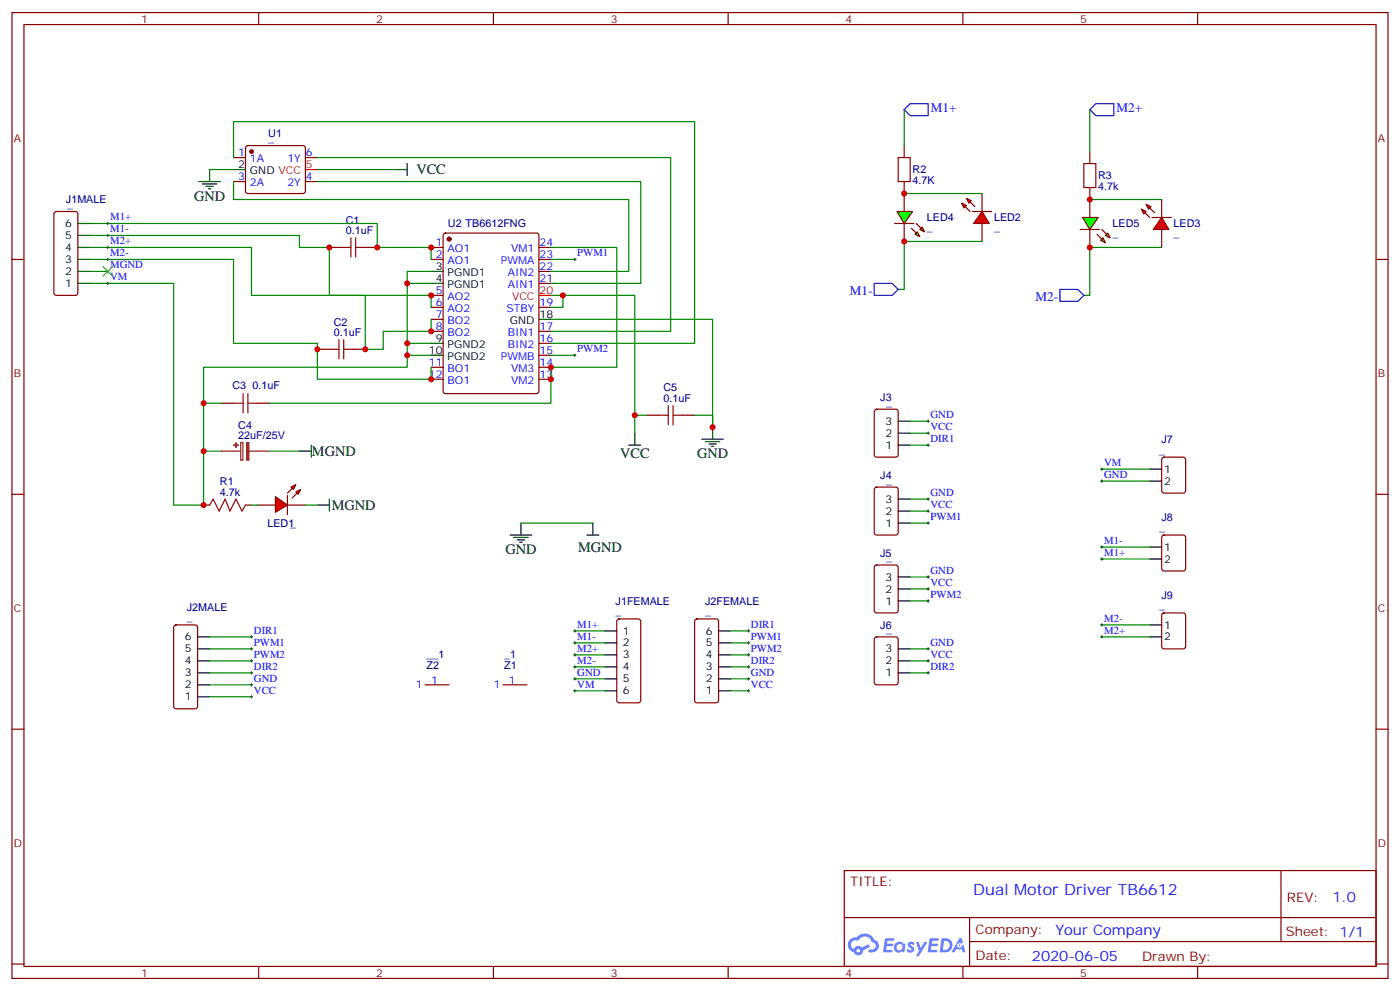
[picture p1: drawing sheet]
<svg xmlns="http://www.w3.org/2000/svg" width="412mm" height="292mm" viewBox="0 0 412 292" stroke-linecap="round" stroke-linejoin="round" font-family="sans-serif">
<g fill="none" stroke="#870000" stroke-width=".35">
<path d="M3.5 3.7h405.4v284.3h-405.4zM7.1 7.2h398.2v277.3h-398.2zM76.2 3.7v3.5M145.3 3.7v3.5M214.5 3.7v3.5M283.6 3.7v3.5M352.8 3.7v3.5M3.5 76.4h3.6M405.3 76.4h3.6M3.5 145.5h3.6M405.3 145.5h3.6M3.5 214.7h3.6"/>
<path d="M405.3 214.7h3.6M248.7 256.3h156.6v28.2h-156.6zM377.3 256.3v20.9M248.7 270.1h156.5M285.6 277.2h119.6M285.6 270.1v14.2M3.5 283.8h3.6M76.2 284.5v3.5M145.3 284.5v3.5M214.5 284.5v3.5M283.6 284.5v3.5M352.8 284.5v3.5"/>
<path d="M405.3 283.8h3.6"/>
</g>
<g fill="#5487ff">
<path d="M267.7 277.5a1.22 1.22 0 0 1 1.7 .2l-.4 .6a.47 .47 0 0 0-.3-.4 .47 .47 0 0 0-.5 .2l.1 .2a1.14 1.14 0 0 1 .8 1.8 1.14 1.14 0 0 1-1.9 0l-.2-.2 .5-.6 .7 .5a.29 .29 0 0 0 .3-.3 .29 .29 0 0 0-.2-.3 1.04 1.04 0 0 1-.6-1.7z"/>
<path d="M260.7 276.2h2.4l.3 .2-.2 .5-1.8 .1-.1 .8h1.5l.3 .4-.3 .4h-1.6l-.2 1.1h1.7l.2 .3-.2 .3-2.6 .1z"/>
<path d="M273.8 276.2h2.4l.3 .2-.1 .5-1.8 .1-.2 .8h1.6l.3 .4-.4 .4-1.6-.1-.1 1.1 1.7 .1 .2 .3-.2 .3-2.6 .1z"/>
<path d="M282.6 276.2h.7l.3 1.3-.6 .3a.69 .69 0 0 0-1 .3 .69 .69 0 0 0 .4 .9 .69 .69 0 0 0 .9-.6l.5-.2 .6 2.2h-.8l-.2-.9h-1.8l-.5 .9h-.8z"/>
<path d="M269.8 277.3h.8l.6 1.8 1.1-1.8h.9l-2.6 4.2h-.8l.9-1.5z"/>
<path d="M277.4 276.2l-.6 4.2h1.3a2.11 2.11 0 0 0 2.5-2.1 2.11 2.11 0 0 0-2.5-2.1zM278.1 277a1.39 1.39 0 0 1 1.7 1.4 1.39 1.39 0 0 1-1.8 1.2h-.3z"/>
<path d="M263.7 277.8a1.54 1.54 0 0 0-.1 2.2 1.54 1.54 0 0 0 2.2 .1l.6 .3 .3-2.3-.2-.3h-.4a1.49 1.49 0 0 0-2.4 0zM264 278.8a.94 .94 0 0 1 1.8 0 .94 .94 0 0 1-1.8 0z"/>
<path d="M250.4 276.6a2.18 2.18 0 0 0 1.1 3.7 1.44 1.44 0 0 0 1.6 .9 1.44 1.44 0 0 0 1.2-1.4l2-1.1-.5-.7-1.9 1a1.47 1.47 0 0 0-2.4 .4 1.39 1.39 0 0 1-.7-1.9 1.39 1.39 0 0 1 2-.5 2.12 2.12 0 0 1 2.2-1.3 2.12 2.12 0 0 1 1.9 1.7 1.14 1.14 0 0 1 1.1 1.4 1.14 1.14 0 0 1-1.7 .7 .43 .43 0 0 0-.5 .4 .43 .43 0 0 0 .4 .5 1.98 1.98 0 0 0 2.5-1.2 1.98 1.98 0 0 0-1.2-2.6 3.1 3.1 0 0 0-5.3-.6l-.9 .1zM252.3 279.9a.55 .55 0 0 1 1.1 0 .55 .55 0 0 1-1.1 0z"/>
<circle cx="282.6" cy="278.3" r=".26"/>
</g>
<g fill="none" stroke="#870000" stroke-width=".35">
<path d="M68.8 46.4h3.5M68.8 53.4h3.5M72.6 43.1l.4-.2h16.3l.5 .2 .2 .5v12.7l-.3 .5-.4 .2h-16.3l-.5-.3-.2-.4v-12.7zM90 46.4h3.5M90 53.4h3.5M97 72.8h3.5M107.6 72.8h3.5M127 72.8h3.5M127 76.4h3.5M130.8 68.8l.4-.2h26.8l.7 .4v46.2l-.4 .6-27.1 .1-.6-.5-.1-46.1zM158.7 72.8h3.6M158.7 76.4h3.6"/>
<path d="M158.7 79.9h3.6M127 87h3.5M127 90.5h3.5M127 94h3.5M127 97.5h3.5M158.7 90.5h3.6M158.7 97.5h3.6M158.7 83.4h3.6M65.3 118.7h3.5M75.8 118.7h3.6M93.5 102.8h3.5M104.1 102.8h3.5"/>
<path d="M127 108.1h3.5M127 111.7h3.5M158.7 108.1h3.6M158.7 111.7h3.6M158.7 104.6h3.6M158.7 101.1h3.6"/>
</g>
<g fill="#870000" stroke="#870000" stroke-width=".35">
<circle cx="74.1" cy="44.6" r=".53"/>
<circle cx="132.3" cy="70.4" r=".53"/>
</g>
<path d="M68.8 49.9h3.5M127 79.9h3.5M127 83.4h3.5M158.7 94h3.6M127 101.1h3.5M127 104.6h3.5" fill="none" stroke="#000" stroke-width=".35"/>
<path d="M90 49.9h3.5M158.7 87h3.6" fill="none" stroke="#f00" stroke-width=".35"/>
<path d="M100.5 72.8h2.9M103.4 70v5.7M104.8 72.8h2.8M104.8 70v5.7M68.8 118.7h2.8M71.6 115.9v5.6M73 118.7h2.8M73 115.9v5.6M97 102.8h2.8M99.8 100v5.7M101.2 102.8h2.9M101.2 100v5.7" fill="none" stroke="#a10000" stroke-width=".35"/>
<g fill="#f00" stroke="#870000" stroke-width=".35">
<path d="M81.1 146.2l3.6 2.5-3.6 2.1z"/>
<path d="M84.7 145.9v5.6z"/>
</g>
<g fill="#870000" stroke="#870000" stroke-width=".35">
<path d="M86.1 143.8l-1.4 1.4z"/>
<path d="M86.1 146.6l1.4-1.4z"/>
</g>
<g fill="#f00" stroke="#870000" stroke-width=".35">
<path d="M85.7 143.4l1.4-.7-.7 1.4z"/>
<path d="M87.1 144.8l1.4-.7-.7 1.4z"/>
</g>
<path d="M266.3 42.9v3.5M266.3 53.4v3.6M321 44.6v3.6M321 55.2v3.5M16.1 62.5l.5-.2h5.6l.7 .4v23.6l-.4 .6-5.9 .1-.7-.5v-23.5zM190.5 122.2h3.5M201.1 122.2h3.5M60 148.7h1.7M72.3 148.7h1.8M75.8 148.7h5.3M84.7 148.7h5.3" fill="none" stroke="#870000" stroke-width=".35"/>
<path d="M264.6 46.4h3.5v7h-3.5zM319.3 48.2h3.5v7h-3.5zM196.8 119.4v5.7M198.3 119.4v5.7M194 122.2h2.8M198.3 122.2h2.8M61.7 148.7l1.1-1.8 1.8 3.6 1.7-3.6 1.4 3.6 1.8-3.6 1.8 3.6 1-1.8" fill="none" stroke="#a10000" stroke-width=".35"/>
<g fill="none" stroke="#008700" stroke-width=".35">
<path d="M61.7 49.9h7.1M68.8 53.4v5.3h116.4v21.2h-22.9M68.8 46.4v-10.6h135.8v65.3h-42.3M93.5 53.4h95.2v30h-26.4M93.5 46.4h104.1v51.1h-35.3M93.5 49.9h22.9M26.5 69.3h61.7v3.5h8.8v14.2h30v3.5M26.5 72.8h47.6v14.2h33.5v15.8h5.3v-5.3h14.1v-3.5M26.5 76.4h42.3v24.7h24.7v10.6h33.5v-3.6M26.5 65.8h84.6v7h15.9v3.6M127 79.9h-7.1v3.5h7.1M162.3 72.8h19.4v35.3h-19.4v10.6h-82.9"/>
<path d="M26.5 83.4h24.7v65.3h8.8v-40.6h59.9v-3.5M119.9 83.4v17.7M127 101.1h-7.1v3.5h7.1"/>
</g>
<g fill="none" stroke="#000" stroke-width=".35">
<path d="M58.6 53.4h6.3M59.6 54.2h4.3M60.7 54.9h2.1M61.4 55.6h.7M61.7 49.9v3.5M116.4 49.9h3.5M119.9 48.2v3.5M22.9 79.9h3.6M22.9 76.4h3.6M22.9 72.8h3.6M22.9 69.3h3.6M22.9 65.8h3.6"/>
<path d="M22.9 83.4h3.6M185.2 131.1h3.5M187 127.5v3.6"/>
</g>
<g fill="#f00" stroke="#870000" stroke-width=".35">
<path d="M289.3 62.3l2.1 3.5h-4.6z"/>
<path d="M286.5 62.3h5.6z"/>
</g>
<g fill="#870000" stroke="#870000" stroke-width=".35">
<path d="M284.3 60.9l1.5 1.4z"/>
<path d="M285.8 59.4l1.4 1.5z"/>
</g>
<g fill="#f00" stroke="#870000" stroke-width=".35">
<path d="M283.3 59.8l1.4 .7-.7 .7z"/>
<path d="M284.7 58.4l1.4 .7-.7 .7z"/>
</g>
<path d="M289.3 57v5.3M289.3 65.8v5.3" fill="none" stroke="#870000" stroke-width=".35"/>
<g fill="#f00" stroke="#870000" stroke-width=".35">
<path d="M342.2 64l2.1 3.6h-4.6z"/>
<path d="M339.4 64h5.6z"/>
</g>
<g fill="#870000" stroke="#870000" stroke-width=".35">
<path d="M337.3 62.6l1.4 1.4z"/>
<path d="M338.7 61.2l1.4 1.4z"/>
</g>
<g fill="#f00" stroke="#870000" stroke-width=".35">
<path d="M336.2 61.6l1.4 .7-.7 .7z"/>
<path d="M337.6 60.1l1.4 .8-.7 .7z"/>
</g>
<path d="M266.3 57v5.3M342.2 58.7v5.3M266.3 65.8v5.3M342.2 67.6v5.2" fill="none" stroke="#870000" stroke-width=".35"/>
<g fill="#0f0" stroke="#870000" stroke-width=".35">
<path d="M269.5 69l.7-.7 .7 1.4z"/>
<path d="M270.9 67.6l.7-.7 .7 1.4z"/>
</g>
<g fill="#870000" stroke="#870000" stroke-width=".35">
<path d="M268.5 67.2l1.4 1.4z"/>
<path d="M269.9 65.8l1.4 1.4z"/>
</g>
<path d="M263.5 65.8h5.7z" fill="#f00" stroke="#870000" stroke-width=".35"/>
<path d="M264.2 62.3h4.6l-2.5 3.5z" fill="#0f0" stroke="#870000" stroke-width=".35"/>
<path d="M321 58.7v5.3M321 67.6v5.2" fill="none" stroke="#870000" stroke-width=".35"/>
<g fill="#0f0" stroke="#870000" stroke-width=".35">
<path d="M324.2 70.7l.7-.7 .7 1.4z"/>
<path d="M326.3 68.6l.7 1.4-1.4-.7z"/>
</g>
<g fill="#870000" stroke="#870000" stroke-width=".35">
<path d="M323.1 69l1.5 1.4z"/>
<path d="M324.6 67.6l1.4 1.4z"/>
</g>
<path d="M318.2 67.6h5.6z" fill="#f00" stroke="#870000" stroke-width=".35"/>
<path d="M318.9 64h4.6l-2.5 3.6z" fill="#0f0" stroke="#870000" stroke-width=".35"/>
<g fill="none" stroke="#008700" stroke-width=".35">
<path d="M266.3 32.3v10.6M321 32.3v12.3M266.3 57h23M321 58.7h21.2M26.5 79.9h5.2M162.3 76.4h7M289.3 71.1h-23v14.1h-1.7M342.2 72.8h-21.2v14.2h-1.7M162.3 87h24.7v35.2h3.5M162.3 94h47.6v31.8v-3.6h-5.3M165.8 87v3.5h-3.5M60 118.7h5.3"/>
<path d="M162.3 104.6h7M60 132.8h5.3M79.4 132.8h8.8M187 122.2v5.3M268.1 124h5.3M268.1 131.1h5.3M268.1 127.5h5.3M324.6 138.1h14.1M74.1 148.7h1.7M90 148.7h3.5M153.5 154h21.1M268.1 146.9h5.3"/>
<path d="M268.1 154h5.3M268.1 150.5h5.3M324.6 141.6h14.1M268.1 169.9h5.3M268.1 176.9h5.3M268.1 173.4h5.3M324.6 161h14.1M324.6 164.6h14.1M61.7 191h12.4M61.7 198.1h12.4M61.7 194.6h12.4M61.7 187.5h12.4"/>
<path d="M169.3 185.7h8.9M169.3 189.3h8.9M169.3 192.8h8.9M169.3 196.3h8.9M169.3 199.8h8.9M215.2 185.7h5.3M215.2 189.3h5.3M215.2 192.8h5.3M215.2 196.3h5.3M215.2 199.8h5.3M268.1 191h5.3M268.1 198.1h5.3"/>
<path d="M268.1 194.6h5.3M324.6 184h14.1M324.6 187.5h14.1M61.7 201.6h12.4M61.7 205.1h12.4M169.3 203.4h8.9M215.2 203.4h5.3"/>
</g>
<path d="M266.3 32.3l1.8-1.8h5.3v3.5h-5.3zM322.8 30.5h5.3v3.5h-5.3l-1.8-1.7zM257.5 83.4h5.3l1.8 1.8-1.8 1.8h-5.3zM312.2 85.2h5.3l1.8 1.8-1.8 1.7h-5.3z" fill="none" stroke="#00f" stroke-width=".35"/>
<path d="M257.8 120.7l.4-.2h5.7l.6 .4 .1 13-.5 .6-5.9 .1-.6-.5-.1-12.9zM342.4 134.8l.5-.2h5.6l.7 .4v9.5l-.4 .6-5.9 .1-.7-.5v-9.4zM257.8 143.6l.4-.2h5.7l.6 .4 .1 13-.5 .7h-5.9l-.6-.4-.1-13zM342.4 157.7l.5-.2h5.6l.7 .4v9.5l-.4 .6-5.9 .1-.7-.5v-9.4zM257.8 166.5l.4-.2h5.7l.6 .5 .1 12.9-.5 .7h-5.9l-.6-.4-.1-13zM51.4 184.2l.5-.2h5.6l.7 .4v23.6l-.5 .6-5.8 .1-.7-.5v-23.5zM181.9 182.4l.5-.2h5.6l.7 .4v23.6l-.4 .6-5.9 .1-.7-.5v-23.5zM204.8 182.4l.5-.2h5.7l.6 .4 .1 23.6-.5 .6-5.9 .1-.6-.5-.1-23.5zM257.8 187.7l.4-.2h5.7l.6 .4 .1 13-.5 .7h-5.9l-.6-.4-.1-13zM342.4 180.7l.5-.3h5.6l.7 .5v9.4l-.4 .7h-5.9l-.7-.4v-9.4zM125.2 201.6h7.1M148.2 201.6h7" fill="none" stroke="#870000" stroke-width=".35"/>
<g fill="none" stroke="#000" stroke-width=".35">
<path d="M88.2 132.8h3.5M91.7 131.1v3.5M206.7 129.3h6.4M207.8 130h4.2M208.8 130.7h2.2M209.5 131.4h.8M209.9 125.8v3.5M264.6 124h3.5M264.6 131.1h3.5M264.6 127.5h3.5M338.7 138.1h3.5M93.5 148.7h3.5"/>
<path d="M97 146.9v3.6M150.3 157.5h6.3M151.3 158.2h4.3M152.4 158.9h2.1M153.1 159.6h.7M153.5 154v3.5M172.9 157.5h3.5M174.6 154v3.5M264.6 146.9h3.5M264.6 154h3.5M264.6 150.5h3.5M338.7 141.6h3.5"/>
<path d="M264.6 169.9h3.5M264.6 176.9h3.5M264.6 173.4h3.5M338.7 161h3.5M338.7 164.6h3.5M58.2 191h3.5M58.2 198.1h3.5M58.2 194.6h3.5M58.2 187.5h3.5M178.2 185.7h3.5M178.2 189.3h3.5M178.2 192.8h3.5"/>
<path d="M178.2 196.3h3.5M178.2 199.8h3.5M211.7 185.7h3.5M211.7 189.3h3.5M211.7 192.8h3.5M211.7 196.3h3.5M211.7 199.8h3.5M264.6 191h3.5M264.6 198.1h3.5M264.6 194.6h3.5M338.7 184h3.5M338.7 187.5h3.5"/>
<path d="M58.2 205.1h3.5M58.2 201.6h3.5M178.2 203.4h3.5M211.7 203.4h3.5"/>
</g>
<g fill="none" stroke="#000" stroke-width=".29">
<path d="M31.4 76.4h.7M31.4 79.9h.7M31.4 72.8h.7M31.4 69.3h.7M31.4 65.8h.7M31.7 65.4v.7M31.7 69v.7M31.7 72.5v.7M31.7 76v.7M31.7 79.6v.7M169 76.4h.7M169.3 76v.7"/>
<path d="M31.4 83.4h.7M31.7 83.1v.7M169 104.6h.7M169.3 104.2v.8M273 124h.8M273 127.5h.8M273 131.1h.8M273.4 123.6v.8M273.4 127.2v.7M273.4 130.7v.7M324.2 138.1h.7M324.6 137.8v.7"/>
<path d="M273 146.9h.8M273 150.5h.8M273 154h.8M273.4 146.6v.7M273.4 150.1v.7M273.4 153.6v.7M324.2 141.6h.7M324.6 141.3v.7M273 169.9h.8M273 173.4h.8M273 176.9h.8M273.4 169.5v.7"/>
<path d="M273.4 173v.7M273.4 176.6v.7M324.2 161h.7M324.2 164.6h.7M324.6 160.7v.7M324.6 164.2v.7M73.7 191h.7M73.7 194.6h.7M73.7 198.1h.7M73.7 187.5h.7M74.1 187.1v.8M74.1 190.7v.7"/>
<path d="M74.1 194.2v.7M74.1 197.7v.7M169 185.7h.7M169 189.3h.7M169 192.8h.7M169 196.3h.7M169 199.8h.7M169.3 185.4v.7M169.3 188.9v.7M169.3 192.4v.7M169.3 196v.7M169.3 199.5v.7"/>
<path d="M220.1 185.7h.7M220.1 189.3h.7M220.1 192.8h.7M220.1 196.3h.7M220.1 199.8h.7M220.5 185.4v.7M220.5 188.9v.7M220.5 192.4v.7M220.5 196v.7M220.5 199.5v.7M273 191h.8M273 194.6h.8"/>
<path d="M273 198.1h.8M273.4 190.7v.7M273.4 194.2v.7M273.4 197.7v.7M324.2 184h.7M324.2 187.5h.7M324.6 183.6v.7M324.6 187.1v.8M73.7 201.6h.7M73.7 205.1h.7M74.1 201.3v.7M74.1 204.8v.7"/>
<path d="M169 203.4h.7M169.3 203v.7M220.1 203.4h.7M220.5 203v.7"/>
</g>
<path d="M65.3 132.8h5.6M70.9 130.3h.6v5.2h-.6zM73.4 132.8h6" fill="none" stroke="#8c2424" stroke-width=".35"/>
<g fill="#8c2424" stroke="#8c2424" stroke-width=".35">
<path d="M72.7 130.3h.6v5.2h-.6z"/>
<path d="M69.5 130.4v1.4z"/>
<path d="M68.8 131.1h1.4z"/>
</g>
<path d="M30.3 78.5l2.9 2.8M33.2 78.5l-2.9 2.8" fill="none" stroke="#3c3" stroke-width=".35"/>
<g fill="#c00">
<circle cx="60" cy="118.7" r=".88"/>
<circle cx="165.8" cy="87" r=".88"/>
<circle cx="97" cy="72.8" r=".88"/>
<circle cx="111.1" cy="72.8" r=".88"/>
<circle cx="127" cy="72.8" r=".88"/>
<circle cx="60" cy="148.7" r=".88"/>
<circle cx="321" cy="58.7" r=".88"/>
<circle cx="266.3" cy="57" r=".88"/>
<circle cx="266.3" cy="71.1" r=".88"/>
<circle cx="321" cy="72.8" r=".88"/>
<circle cx="119.9" cy="83.4" r=".88"/>
<circle cx="119.9" cy="101.1" r=".88"/>
<circle cx="162.3" cy="111.7" r=".88"/>
<circle cx="127" cy="87" r=".88"/>
<circle cx="162.3" cy="108.1" r=".88"/>
<circle cx="127" cy="111.7" r=".88"/>
<circle cx="127" cy="97.5" r=".88"/>
<circle cx="107.6" cy="102.8" r=".88"/>
<circle cx="93.5" cy="102.8" r=".88"/>
<circle cx="119.9" cy="104.6" r=".88"/>
<circle cx="187" cy="122.2" r=".88"/>
<circle cx="60" cy="132.8" r=".88"/>
<circle cx="209.9" cy="125.8" r=".88"/>
</g>
<text font-size="4.6" fill="#00f" x="286.7" y="263.6">Dual Motor Driver TB6612</text>
<g font-size="4.2">
<text x="122.6" y="51.3">VCC</text>
<text x="57.1" y="59.1">GND</text>
<text x="91.9" y="134.2">MGND</text>
<text x="182.7" y="134.9">VCC</text>
<text x="205.3" y="134.9">GND</text>
<text x="97.7" y="150.1">MGND</text>
<text x="148.9" y="163.2">GND</text>
<text x="170.3" y="162.5">MGND</text>
</g>
<g font-size="4.2" fill="#00f">
<text x="392.5" y="265.6">1.0</text>
<text x="310.9" y="275.1">Your Company</text>
<text x="304" y="282.9">2020-06-05</text>
</g>
<g font-size="3.9" fill="#00f">
<text x="274.2" y="33">M1+</text>
<text x="328.9" y="33">M2+</text>
<text x="250.3" y="87">M1-</text>
<text x="305" y="88.7">M2-</text>
</g>
<g font-size="3.9" fill="#800">
<text x="250.5" y="260.9">TITLE:</text>
<text x="379.1" y="265.6">REV:</text>
<text x="287.4" y="275.1">Company:</text>
<text x="378.7" y="275.7">Sheet: 1/1</text>
<text x="287.4" y="282.8">Date:</text>
<text x="336.4" y="282.8">Drawn By:</text>
</g>
<g font-size="3.2" fill="#800">
<text x="41.6" y="6.7">1</text>
<text x="110.8" y="6.7">2</text>
<text x="179.9" y="6.7">3</text>
<text x="249.1" y="6.7">4</text>
<text x="318.2" y="6.7">5</text>
<text x="4.1" y="41.8">A</text>
<text x="405.9" y="41.8">A</text>
<text x="4.1" y="110.9">B</text>
<text x="405.9" y="110.9">B</text>
<text x="4.1" y="180.1">C</text>
<text x="405.9" y="180.1">C</text>
<text x="4.1" y="249.2">D</text>
<text x="405.9" y="249.2">D</text>
<text x="41.6" y="287.5">1</text>
<text x="110.8" y="287.5">2</text>
<text x="179.9" y="287.5">3</text>
<text x="249.1" y="287.5">4</text>
<text x="318.2" y="287.5">5</text>
</g>
<g font-size="3.2" fill="#000080">
<text x="79" y="41.7">_</text>
<text x="79" y="40.5">U1</text>
<text x="268.8" y="51.1">R2</text>
<text x="323.5" y="52.8">R3</text>
<text x="19.4" y="59.9">J1MALE</text>
<text x="268.8" y="54.3">4.7K</text>
<text x="323.5" y="56">4.7k</text>
<text x="19.8" y="61.2">_</text>
<text x="101.8" y="66">C1</text>
<text x="273" y="65.2">LED4</text>
<text x="292.8" y="65.2">LED2</text>
<text x="101.8" y="69">0.1uF</text>
<text x="132" y="66.9">U2 TB6612FNG</text>
<text x="273" y="68.1">_</text>
<text x="292.8" y="68.1">_</text>
<text x="327.7" y="69.9">_</text>
<text x="327.7" y="67">LED5</text>
<text x="345.7" y="69.9">_</text>
<text x="345.7" y="67">LED3</text>
<text x="98.3" y="96">C2</text>
<text x="98.3" y="99">0.1uF</text>
<text x="68.5" y="114.6">C3</text>
<text x="74.4" y="114.6">0.1uF</text>
<text x="195.4" y="118.4">0.1uF</text>
<text x="195.4" y="115.2">C5</text>
<text x="259.3" y="118.1">J3</text>
<text x="261" y="119.4">_</text>
<text x="70.2" y="129.2">22uF/25V</text>
<text x="70.2" y="126.3">C4</text>
<text x="342.1" y="130.4">J7</text>
<text x="341.5" y="133.5">_</text>
<text x="64.8" y="142.9">R1</text>
<text x="259.3" y="141">J4</text>
<text x="261" y="142.3">_</text>
<text x="64.8" y="145.9">4.7k</text>
<text x="78.8" y="155.1">LED1_</text>
<text x="342.1" y="153.3">J8</text>
<text x="341.5" y="156.5">_</text>
<text x="259.3" y="164">J5</text>
<text x="261" y="165.3">_</text>
<text x="55.1" y="179.7">J2MALE</text>
<text x="181.4" y="178">J1FEMALE</text>
<text x="207.7" y="178">J2FEMALE</text>
<text x="341.5" y="179.4">_</text>
<text x="342.1" y="176.3">J9</text>
<text x="55.1" y="182.9">_</text>
<text x="181.3" y="181.2">_</text>
<text x="207.7" y="181.2">_</text>
<text x="259.3" y="185.1">J6</text>
<text x="261" y="186.4">_</text>
<text x="125.6" y="197">Z2</text>
<text x="125.6" y="193.9">__1</text>
<text x="148.5" y="197">Z1</text>
<text x="148.5" y="193.9">_1</text>
</g>
<g font-size="3.2" fill="#00f">
<text x="70.1" y="46">1</text>
<text x="73.6" y="47.8">1A</text>
<text x="84.7" y="47.8">1Y</text>
<text x="90.1" y="46">6</text>
<text x="70.1" y="53.1">3</text>
<text x="90.1" y="53.1">4</text>
<text x="73.6" y="54.9">2A</text>
<text x="84.7" y="54.9">2Y</text>
<text x="32.5" y="64.9">M1+</text>
<text x="32.5" y="72">M2+</text>
<text x="32.5" y="68.4">M1-</text>
<text x="32.5" y="75.5">M2-</text>
<text x="128.3" y="72.5">1</text>
<text x="128.3" y="76">2</text>
<text x="131.8" y="74.3">AO1</text>
<text x="131.8" y="77.8">AO1</text>
<text x="147.6" y="77.8">PWMA</text>
<text x="150.6" y="74.3">VM1</text>
<text x="158.9" y="76">23</text>
<text x="158.9" y="72.5">24</text>
<text x="170" y="75.5">PWM1</text>
<text x="32.5" y="82.6">VM</text>
<text x="32.5" y="79">MGND</text>
<text x="149.6" y="81.3">AIN2</text>
<text x="158.9" y="83.1">21</text>
<text x="158.9" y="79.6">22</text>
<text x="128.3" y="86.6">5</text>
<text x="131.8" y="88.4">AO2</text>
<text x="149.6" y="84.8">AIN1</text>
<text x="128.3" y="90.1">6</text>
<text x="128.3" y="93.7">7</text>
<text x="131.8" y="91.9">AO2</text>
<text x="131.8" y="95.4">BO2</text>
<text x="149.2" y="91.9">STBY</text>
<text x="158.9" y="90.1">19</text>
<text x="128.3" y="97.2">8</text>
<text x="131.8" y="99">BO2</text>
<text x="149.5" y="99">BIN1</text>
<text x="158.9" y="100.7">16</text>
<text x="158.9" y="97.2">17</text>
<text x="126.3" y="107.8">11</text>
<text x="147.5" y="106">PWMB</text>
<text x="149.5" y="102.5">BIN2</text>
<text x="158.9" y="107.8">14</text>
<text x="158.9" y="104.2">15</text>
<text x="170" y="103.7">PWM2</text>
<text x="126.3" y="111.3">12</text>
<text x="131.8" y="109.5">BO1</text>
<text x="131.8" y="113.1">BO1</text>
<text x="150.6" y="113.1">VM2</text>
<text x="150.6" y="109.5">VM3</text>
<text x="158.9" y="111.3">13</text>
<text x="274.1" y="123.1">GND</text>
<text x="274.1" y="126.6">VCC</text>
<text x="274.1" y="130.2">DIR1</text>
<text x="325.3" y="137.2">VM</text>
<text x="325.3" y="140.8">GND</text>
<text x="274.1" y="146">GND</text>
<text x="274.1" y="149.6">VCC</text>
<text x="274.1" y="153.1">PWM1</text>
<text x="325.3" y="160.2">M1-</text>
<text x="325.3" y="163.7">M1+</text>
<text x="274.1" y="169">GND</text>
<text x="274.1" y="172.5">VCC</text>
<text x="274.1" y="176">PWM2</text>
<text x="170" y="184.9">M1+</text>
<text x="221.2" y="184.9">DIR1</text>
<text x="325.3" y="183.1">M2-</text>
<text x="74.8" y="186.6">DIR1</text>
<text x="74.8" y="190.1">PWM1</text>
<text x="170" y="188.4">M1-</text>
<text x="170" y="191.9">M2+</text>
<text x="221.2" y="188.4">PWM1</text>
<text x="221.2" y="191.9">PWM2</text>
<text x="274.1" y="190.1">GND</text>
<text x="325.3" y="186.6">M2+</text>
<text x="74.8" y="193.7">PWM2</text>
<text x="74.8" y="197.2">DIR2</text>
<text x="170" y="195.4">M2-</text>
<text x="221.2" y="195.4">DIR2</text>
<text x="274.1" y="193.7">VCC</text>
<text x="274.1" y="197.2">DIR2</text>
<text x="74.8" y="200.7">GND</text>
<text x="122.5" y="202.7">1</text>
<text x="127" y="201.3">1</text>
<text x="145.4" y="202.7">1</text>
<text x="149.9" y="201.3">1</text>
<text x="170" y="199">GND</text>
<text x="170" y="202.5">VM</text>
<text x="221.2" y="199">GND</text>
<text x="221.2" y="202.5">VCC</text>
<text x="74.8" y="204.3">VCC</text>
</g>
<g font-size="3.2">
<text x="70.1" y="49.6">2</text>
<text x="73.6" y="51.3">GND VCC</text>
<text x="19.1" y="70.4">5</text>
<text x="19.1" y="66.9">6</text>
<text x="19.1" y="77.4">3</text>
<text x="19.1" y="73.9">4</text>
<text x="19.1" y="81">2</text>
<text x="128.3" y="79.6">3</text>
<text x="128.3" y="83.1">4</text>
<text x="131.8" y="81.3">PGND1</text>
<text x="19.1" y="84.5">1</text>
<text x="131.8" y="84.8">PGND1</text>
<text x="150.2" y="95.4">GND</text>
<text x="158.9" y="93.7">18</text>
<text x="128.3" y="100.7">9</text>
<text x="126.3" y="104.2">10</text>
<text x="131.8" y="102.5">PGND2</text>
<text x="131.8" y="106">PGND2</text>
<text x="260.8" y="125.1">3</text>
<text x="260.8" y="128.6">2</text>
<text x="260.8" y="132.1">1</text>
<text x="342.9" y="139.2">1</text>
<text x="342.9" y="142.7">2</text>
<text x="260.8" y="148">3</text>
<text x="260.8" y="155">1</text>
<text x="260.8" y="151.5">2</text>
<text x="342.9" y="162.1">1</text>
<text x="342.9" y="165.6">2</text>
<text x="260.8" y="170.9">3</text>
<text x="260.8" y="178">1</text>
<text x="260.8" y="174.4">2</text>
<text x="342.9" y="185">1</text>
<text x="54.4" y="188.6">6</text>
<text x="183.4" y="186.8">1</text>
<text x="183.4" y="190.3">2</text>
<text x="207.9" y="190.3">5</text>
<text x="207.9" y="186.8">6</text>
<text x="342.9" y="188.6">2</text>
<text x="54.4" y="195.6">4</text>
<text x="54.4" y="192.1">5</text>
<text x="183.4" y="193.9">3</text>
<text x="183.4" y="197.4">4</text>
<text x="207.9" y="197.4">3</text>
<text x="207.9" y="193.9">4</text>
<text x="260.8" y="192.1">3</text>
<text x="260.8" y="195.6">2</text>
<text x="54.4" y="202.7">2</text>
<text x="54.4" y="199.1">3</text>
<text x="183.4" y="200.9">5</text>
<text x="207.9" y="200.9">2</text>
<text x="260.8" y="199.1">1</text>
<text x="54.4" y="206.2">1</text>
<text x="183.4" y="204.4">6</text>
<text x="207.9" y="204.4">1</text>
</g>
<g font-size="3.2" fill="#f00">
<text x="90.1" y="49.6">5</text>
<text x="150.8" y="88.4">VCC</text>
<text x="158.9" y="86.6">20</text>
</g>
</svg>
